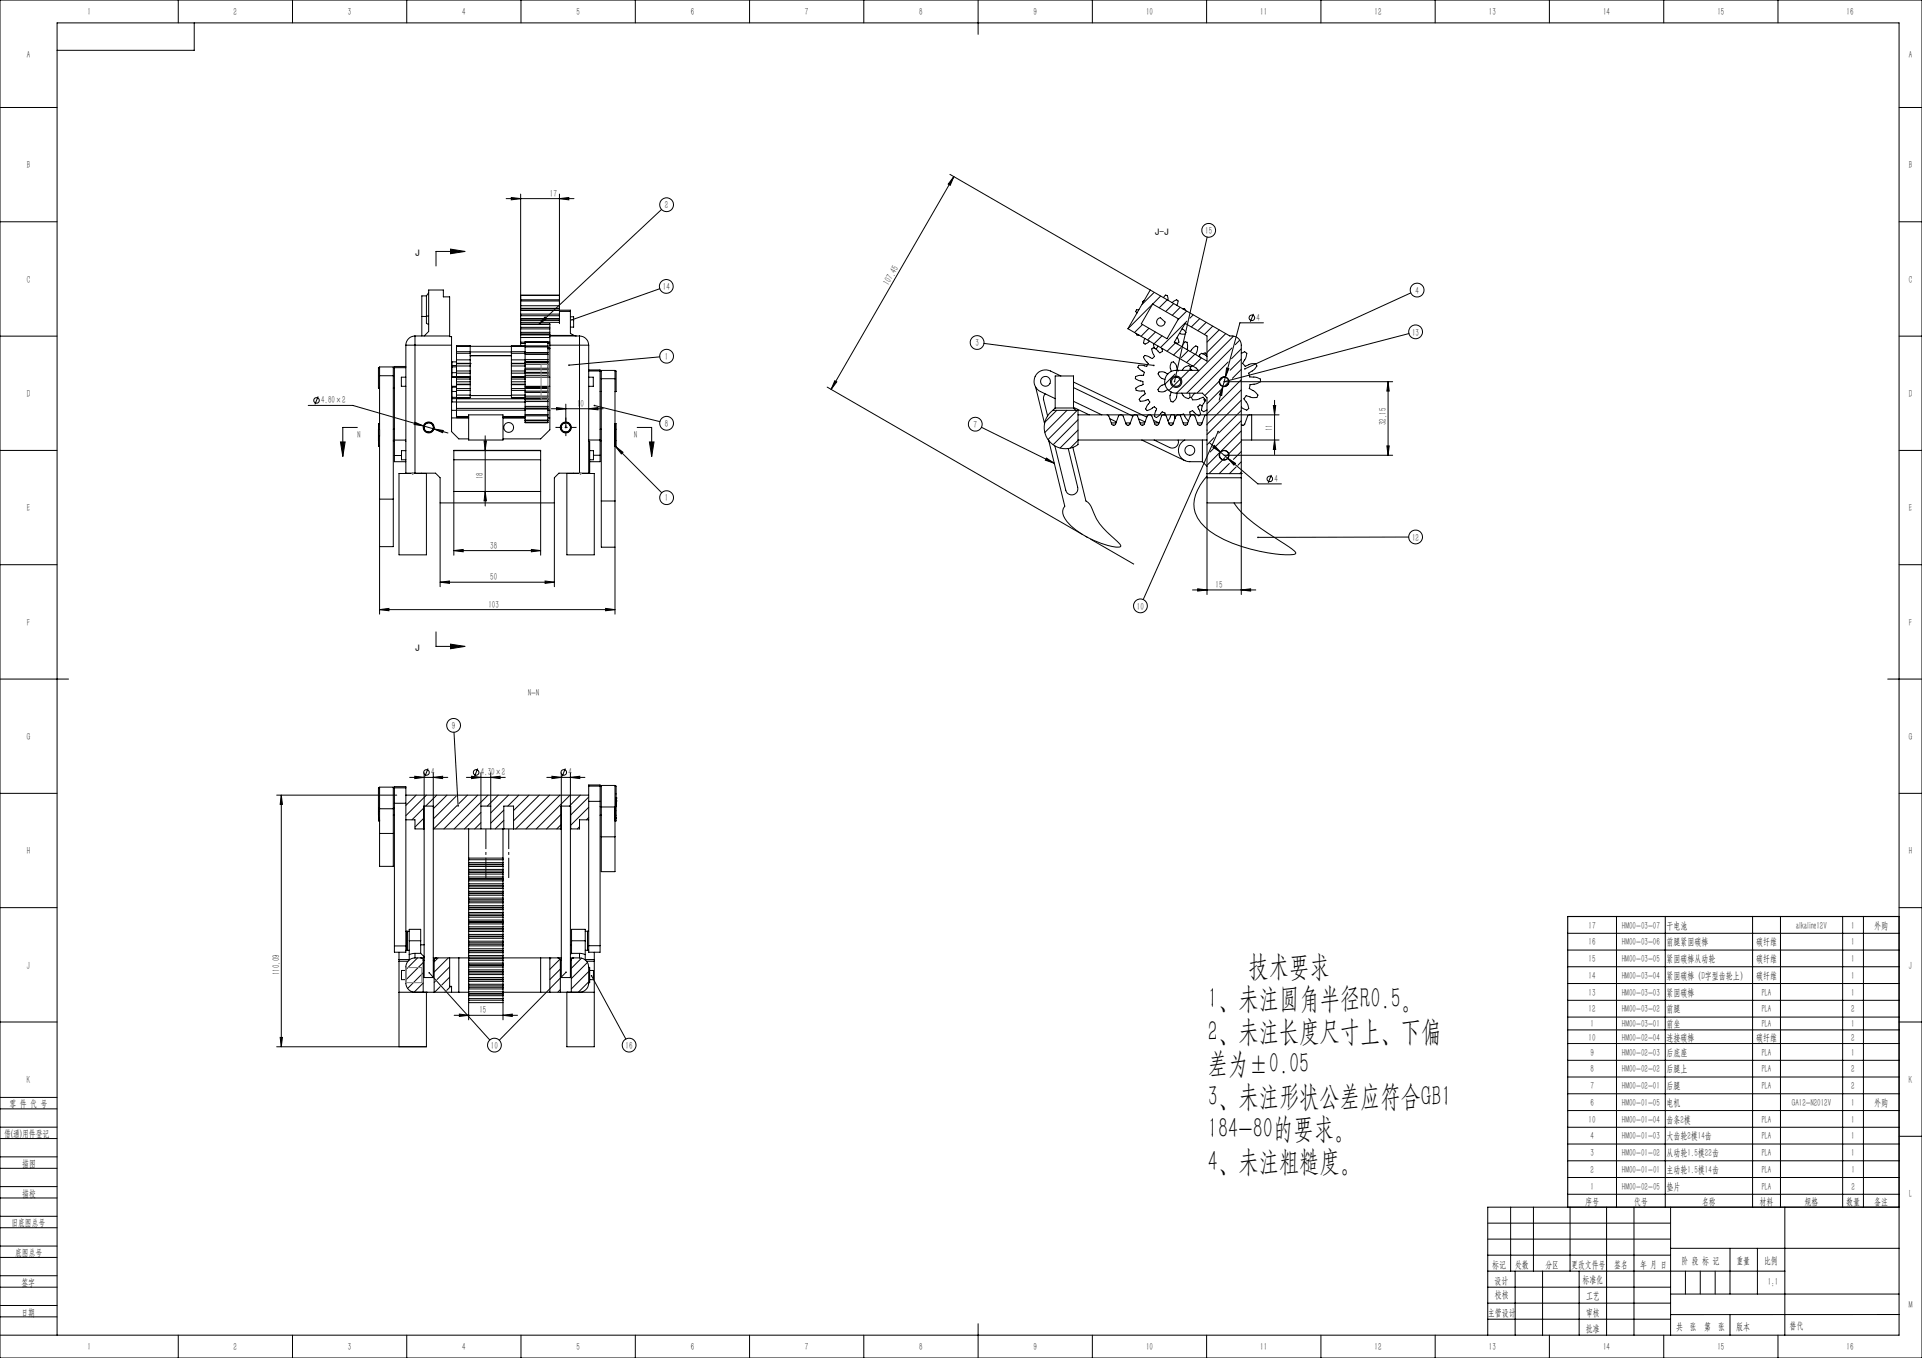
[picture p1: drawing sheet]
<svg xmlns="http://www.w3.org/2000/svg" width="841mm" height="594mm" viewBox="0 0 841 594" stroke-linecap="round" stroke-linejoin="round" font-family="sans-serif">
<g fill="none" stroke="#000" stroke-width=".44">
<path d="M0 0h841v594h-841zM78 0v10M85 10v12h-60M128 0v10M178 0v10M228 0v10M278 0v10M328 0v10M378 0v10M428 0v15M478 0v10M528 0v10"/>
<path d="M578 0v10M628 0v10M678 0v10M728 0v10M778 0v10M0 47h25M831 47h10M415.6 76.3l122.5 70.7a4.2 4.2 0 0 1 5 4v109.1M417.4 77.3l-1.6 3.8-.9-.6zM417.4 77.3l-53.7 93M0 97h25M221.5 86.9h29.6"/>
<path d="M223.7 86.4l4.1 .5-4.1 .5zM227.8 84.9v50.9M244.8 86.9l4.1-.5v1zM244.8 84.9v50.9M289.5 91.6l-53.6 50.2M831 97h10M197.1 109l6.4 1-6.4 1zM203.5 110h-12.7v6.3M528.2 103.7l-14.3 63.2M186.6 129.4v12.1l1 .5M186.6 129.4h-2v17.6M187.6 138.1l-1 .3h-2"/>
<path d="M187.6 128.1l-1 1.3M227.8 135.8v-.7h17v.7M227.8 135.8v1.6M227.8 138.1v1.2M227.8 131.6v2.1h17v-2.1M227.8 131.1v.5M227.8 129.3v1.8M227.8 129.3h17M227.8 135h17M227.8 135.8h17M227.8 137.4h17M227.8 139.4h17"/>
<path d="M227.8 137.4v.7M227.8 138.1h17M227.8 131.6h17M227.8 131.1h17M227.8 134.9h17M238.5 138.6l.7 .7-3.3 2.5zM244.8 135.7h4.8v.5M244.8 135.8v1.6M244.8 138.1v1.2M244.8 131.1v.5M244.8 129.3v1.8M244.8 137.4v.7"/>
<path d="M244.8 136.2h4.8M249.6 138.6h1.4v4.5h-1.4M249.6 136.2v9.6l1.5 .9M288.7 126.3l-38.5 13.6M498.3 135.5l-1.1 .1-.2 .7 .5 .6M500.7 131.4l-.7 .5 .1 .5M503.3 126.9l-9.8 16.9M504.4 133l-10.8 10.8M504.4 133l11.3 6.5-5.1 8.7-11.2-6.6zM504.5 133l-.2 .1M505 127.9l-5.4 5.4M506.8 139.4l1-.4 2 1.9a1.85 1.85 0 0 1-2.7 1.6 1.85 1.85 0 0 1-.3-3.1z"/>
<path d="M507.9 129.5l-3.5 3.5M509.1 130.2l.8-1.1 .9 .2 .3 2M510.7 131.2l-3.5 3.4M512.9 132.4l1.9-1.3 .7 .5-.6 2M513.6 132.8l-3.5 3.5M516.4 134.4l-3.5 3.5M517.5 135.1h.9l.4 .7M519.3 136.1l-4 3.9M522.1 137.7l-1.4 1.5M525 139.4l-3.7 3.6M548.5 137.3l-1.4 3.5M617.3 128.1l-72.6 33.3"/>
<path d="M0 147h25M177.6 151h4M177.6 151v56.1M181.6 147a4 4 0 0 0-4 4M181.6 147v4M181.6 147h15.1M181.6 151h16M181.6 151v56M185.6 147l2-2v-18.1h6.4v3h2.7v17.1M196.7 147v.2h.9v3.8M197.6 151v37.8l3.2 3.2h4.3M199.7 159.9h-1.9v.6"/>
<path d="M199.7 158.3h-1.9v1.4M199.7 154.5v2.9M199.7 154.5v-.7h6v.7M199.7 157.4v1.5h6v-1.5M199.7 151.5l6-.2v2.4M199.7 151.5v2.2M199.7 157.4h6M199.7 154.5h6M199.7 151.5h30.1M205.7 159.1v1M205.7 159l-6 .1v1M205.7 159.1h.1"/>
<path d="M205.7 154.5v2.9M205.7 155.6h18.1M205.7 153.9h18.1M223.8 159.1v1M223.8 159l6 .1v1M223.8 159.1h.1M223.8 154.5v2.9M223.8 154.5v-.7h6v.7M223.8 157.4v1.5h6v-1.5M223.8 157.4h6M223.8 154.5h6M227.8 140.2v.8"/>
<path d="M227.8 141v.8h12.8M227.8 140.2v-.7h17v.7M227.8 145.4v.7h12.8M227.8 143.9v1.5M227.8 142.1v1.1M227.8 147.6v2.1M227.8 149.7v.5M227.8 146.3v.2M227.8 150.2v1.1M227.8 146.2h12.8M227.8 141h17M227.8 140.2h17"/>
<path d="M227.8 145.4h12.8M227.8 141.9h12.8M227.8 143.2h12.8M227.8 143.2v.7M227.8 146.5v1.1M227.8 149.7h2M227.8 150.2h2M227.8 146.5h12.8M227.8 143.9h12.8M227.8 147.6h12.8M229.8 158.9v-.4h9.9v.8M229.8 154.4h9.9v.6"/>
<path d="M229.8 151.5v.3h9.9M229.8 149.7v1.5M229.8 149.7h9.9M229.8 154.5v2.9M229.8 151.5v2.1M229.8 151.3v.2M229.8 159.3h9.9M229.8 155h9.9M229.8 157.3h9.9M229.8 158.1h9.9M239.7 159.3v1.8M239.7 155v2.3"/>
<path d="M239.7 158.1v.2M239.7 157.3v.8M239.7 151.8v2.5h-9.9M239.7 151.8v-.5h-15.9v2.4M239.7 149.7v1.5M239.7 149.7h.9M239.7 150.2h.9M239.7 152.3h.9M239.7 152.5h.9M240.6 147v4M240.6 147h13M240.6 151h13"/>
<path d="M240.6 151v37l-4 4h-16.5M240.6 141.6v5.4M240.6 146.7h10.5M244.8 140.2v.8M244.8 141v.6M251.1 146.7l1 .3M253.6 147v4M253.6 147a4.1 4.1 0 0 1 4 4M253.6 151h4M253.6 151v56M257.6 151v56h-4M288.7 156.1l-39.7 3.6"/>
<path d="M430.5 150.2l74.4 9.6M493.5 143.8l29.9 17.2 1 1h-9.8a5 5 0 0 0-5 5 5 5 0 0 0 5 5h11.5l2 2v86.1M497.1 145.8l.4 .8h.9M499.9 142l-3.5 3.4M501 148.1l-.6 1.9 .7 .5 1.9-1.3M502.7 143.6l-3.4 3.5M504.8 150.3l.3 2.1 .9 .1 .8-1.1M505.1 152.3l-.4-.2-.4 .3a2.62 2.62 0 0 0 .7 3.1l-.1 .7a1.08 1.08 0 0 1-1 .5 1.08 1.08 0 0 1-.9-.6l-2.1-.6-.3 .4a2.74 2.74 0 0 0 1.5 2.7l.1 .7a1.1 1.1 0 0 1-1.8 .6l-2.2-.1-.2 .5a2.52 2.52 0 0 0 1.9 2 1.05 1.05 0 0 1 .5 1.6l-3.5 .8-.1 .6a2.75 2.75 0 0 0 2.8 1.4l.5 .5a1.1 1.1 0 0 1-1.3 1.5l-1.8 1.1 .1 .6a2.87 2.87 0 0 0 3.1 .5l.5 .1 .1 .3a1.11 1.11 0 0 1-.9 1.8l-1.4 1.6 .2 .5a2.68 2.68 0 0 0 3.2-.3l.5-.1 .2 .3a1.1 1.1 0 0 1-.4 1.9l-.9 1.9 .4 .4a2.87 2.87 0 0 0 2.9-1.2h.7a1.07 1.07 0 0 1 .7 .9 1.07 1.07 0 0 1-.4 1.1l-.4 2.1 .5 .3a2.86 2.86 0 0 0 2.5-2l.4-.3 .2 .1a.96 .96 0 0 1 .9 1.2M505.6 145.2l-3.5 3.5M508.4 152.4l.1 .3a1.07 1.07 0 0 1-.9 1.6l-2.3-1.9M508.5 146.9l-3.5 3.5M514.3 150l-3.7 3.7"/>
<path d="M514.8 150.1l.2 .3M515.1 147.6l.8 2.1-.7 .5-1.3-.6M516.7 152l-3.2 3.3M517.2 151.7a2.49 2.49 0 0 1 1.7-2.1l.5 .1 .1 3.3M517.2 143.8l1.7 1.6-.2 .6-1.2 .2-1.4-.4M518.6 141.5l9.5 5.5v11l-14.3-8.3zM518.8 141.6l-.3 .1M519.4 140.5l-11.6 11.5M520 153.3l-3.2 3.2M520.8 153.7l.3-.3a3.8 3.8 0 0 1 2.4-2l.6 .4-.9 3.3M522.9 154.9l-3.7 3.7M524.9 155.6l-.4 .3"/>
<path d="M525.7 156.6l-3.7 3.6M526.2 154.8l1.1-.4 .7 .6-.2 .5M527.8 141l-3.7 3.7M528.1 155.9l-2.4-1.4-.9 .8 .3 .9M530.6 142.7l-3.6 3.6M533.5 144.3l-5.4 5.3M536.3 145.9l-8.2 8.3M537.4 158.3l-13.6 13.7M539.1 152.2l-19.8 19.8M539.7 147l-24.9 25M542.5 148.8l-2 2M543.1 157.1l-4.8 4.9"/>
<path d="M543.1 152.6l-4.2 4.3M543.1 154.6l1.5-.8 1 .7-.6 2.3-.7 1.2a1.09 1.09 0 0 0 .2 1.9l.3 .3a5.4 5.4 0 0 1 4.8-.9l.4 .8-.9 1.2-1.8 1.3a1.09 1.09 0 0 0-.6 1.9l.1 .4 2.6 .1 2.1 .8v1.2l-2 1-1.5 .1a1.1 1.1 0 0 0-1.3 1.4l-.1 .5 2.3 1.2 1.5 1.6-.5 1.1h-2.2l-1.4-.5a1.09 1.09 0 0 0-1.8 .7l-.2 .3a5.7 5.7 0 0 1 1.9 4.5l-.7 .5-2.4-1.3M552.8 141.2h-10.3l-7.4 27.7M616.5 145.9l-80.7 21M831 147h10M134.9 177.3h19.5l35.5 10.3M139.2 173.4l-1.4 3.5M166.1 160.8h-.5v8.9h.5M166.1 164.4v-3.9h6v3.9M166.1 164.4h6M166.1 164.4v23.5M172.1 169.8h.5"/>
<path d="M172.1 160.8h5.5M172.1 164.4v53.9M177.6 165h-2v4h2M177.6 160.3h-5v32.2M197.6 165h8.1v.8M197.6 169h2.1M197.6 179.5h2.1M197.8 171.2v2.6M197.8 160.5v2.5M197.8 173.8v.6h1.9M197.8 169.4v1.8M197.8 163v1.8"/>
<path d="M197.8 164.8v.2M197.8 169v.4M197.8 174.5v1.3h1.9M197.8 160.5h1.9M197.8 171.2h1.9M197.8 164.8l7.9 .1M197.8 169.4h1.9M197.8 163h1.9M199.7 165.8v1.2M199.7 167v1.1M199.7 165v.8M199.7 172.8v1.1"/>
<path d="M199.7 160.1v2.2M199.7 170.8v2M199.7 168.1v.2M199.7 170v.8M199.7 162.3v.9M199.7 168.3v1.7M199.7 163.2v1.5M199.7 175.9v2.7M199.7 178.6v.8M199.7 174.1v.3M199.7 174.4v1.5M199.7 179.4v2.8"/>
<path d="M199.7 174h6M199.7 162.3h6M199.7 163.2h6M199.7 165.8h6M199.7 167h6M199.7 172.8h6M199.7 160.1h6M199.7 170.8h6M199.7 168.3h6M199.7 170h6M199.7 175.9h30.1M199.7 178.6h30.1"/>
<path d="M199.7 179.4h30.1M199.7 174.4h30.1M205.7 165.8v1.2M205.7 167v1.1h-6M205.7 172.8v1.1l-7.9-.1M205.7 160.1v2.2M205.7 170.8v2M205.7 168.1v.2M205.7 170v.8M205.7 162.3v.9M205.7 168.3v1.7M205.7 163.2v1.5"/>
<path d="M205.7 173h18.1M223.8 165.8v1.2M223.8 167v1.1h6M223.8 172.8v1.1h6v-1.1M223.8 160.1v2.2M223.8 170.8v2M223.8 168.1v.2M223.8 170v.8M223.8 162.3v.9M223.8 168.3v1.7M223.8 163.2v1.5M223.8 174h6"/>
<path d="M223.8 164.9h6M223.8 162.3h6M223.8 163.2h15.9M223.8 165.8h6M223.8 167h6M223.8 172.8h6M223.8 160.1h6M223.8 170.8h6M223.8 168.3h6M223.8 170h6M229.8 162.9h9.9v.3M229.8 170.9l9.9 .2"/>
<path d="M229.8 174.4v.5h9.9M229.8 165.8v1.2M229.8 167v1.1M229.8 165v.8M229.8 160.1v2.2M229.8 170.8v2M229.8 168.1v.2M229.8 170v.8M229.8 162.3v2.4M229.8 168.3v1.7M229.8 175.9v2.7M229.8 178.6v.8"/>
<path d="M229.8 174.4v1.5M229.8 179.4v2.8M229.8 169h10.8M229.8 174.2h9.9M229.8 169.3h9.9M229.8 164.2h9.9M229.8 173v.3h9.9M229.8 171.7h9.9M229.8 175.6v.1M229.8 161.1h9.9M229.8 169.9h9.9M229.8 177.8h9.9"/>
<path d="M229.8 175.6h9.9M229.8 178.9h9.9M239.7 169v.3M239.7 163.2v1M239.7 169.3v.5h-9.9M239.7 164.2v.8M239.7 171.7v1.6M239.7 173.3v.9h-9.9v.2M239.7 175.6v2.2M239.7 171.1v.6M239.7 170v1.1M239.7 161.7h-9.9v.4"/>
<path d="M239.7 161.7v1.1M239.7 161.1v.6M239.7 177.8v.7h-9.9M239.7 174.9v.7M239.7 174.4v.5M239.7 178.9v2.5M239.7 179.5h.9M239.7 178.5v.4M240.6 165h-16.8v.8M241.2 178.8h22.7M243.5 178.3l4.1 .5-4.1 .5zM247.6 176.8v10.2"/>
<path d="M257.6 178.8l4.1-.5v1zM257.6 165h2v4h-2M257.6 161.8h5v.5M257.6 162.3h5M260.1 177.4l28.6 7M262.6 162.3h.5M262.6 171.2h.5M262.6 162.3v30.2M263.1 165.7v-3.7h6v3.7M263.1 165.7h6M263.1 165.7v53.4M269.1 162.3h.5v9h-.5"/>
<path d="M269.1 165.7v53.4M362 169.3l92.7 53.5M365.3 166.5l.8 .5-2.4 3.3zM453.2 169.4l3.9 15.9M457.3 172.3l-.6 1.2-.1 1.3 1.8 7.2M461.7 178.5h8M461.7 178.5l-1 1M461.7 178.5v-14h8v14M462.4 179.5l-5.2 5.2M464.2 164.5l-4.6-2.2a5 5 0 0 0-6.6 2.3 5 5 0 0 0 2.3 6.7l6.4 3.1M466.9 179.5l-9.7 9.7M469.7 178.5l1 1"/>
<path d="M469.7 169.5l26 12.5M469.7 175.5l12.4 6M469.7 167.1l32.1 15.3M469.7 178.2l6.9 3.3M471.4 179.5l-12.8 12.8M509.8 168a3.3 3.3 0 0 0-3 2.8l.1 .3a3.7 3.7 0 0 0 4.2-.7M511 163.6a3.2 3.2 0 0 0-4-.6l-.3 .5 .7 1.2 2.3 1.3M512.4 171.4a3.3 3.3 0 0 0 .4 4.3l.3 .1a4 4 0 0 0 2.1-3.8M513.2 169l-1.7 1.8M514.2 163.6l-4.4 4.4M515.2 162a3.4 3.4 0 0 0-2.1-3.6h-.2a3 3 0 0 0-.4 3.8v.3M515.8 162l-.3 .3"/>
<path d="M516.3 165.9l-2.7 2.8M517 172h.1a2.97 2.97 0 0 0 3.2 2.2l.4-.4-.2-1.8M517.3 162l1-1.3 1.9-.8 .7 .6-.3 1.5M520.3 162l-3.6 3.6M521.7 160h-.4l-.5 1.1 .7 .9M522.9 172l-1.6 1.9 .4 .8a5.8 5.8 0 0 0 4.8-1l.3 .5a1.14 1.14 0 0 1 .7 1.1 1.14 1.14 0 0 1-.7 1l-.8 1.6-.3 1.5 1 .7 1.4-.8M526 177.6a1.09 1.09 0 0 0-1.8 .3l1.1 3.5-.8 .5-2-1.6a1.06 1.06 0 0 0-1.7-.2l.1 1.7M527 174.5l-.2 .4 .5 .6M533.5 166.8l-6.3 6.2M534.1 170.6l-6 6M535 165.2l-1.3 1.4M535.1 168.9l-1.6 6.1"/>
<path d="M535.1 168.9l-.5 4.1-1-.3zM535.6 169.1h.1M535.6 167h73.8M536.7 161l1 .2-1.5 3.9zM537.6 167.1l-1.8 1.9M537.8 166.9h.1M543.1 166.1l-15 15M543.1 170.6l-15 15M543.1 175.1l-15 15M543.1 161.6l-3.8 3.9M543.1 179.6l-9.8 9.8M557.2 177.4h1l-.5 4.1z"/>
<path d="M557.7 175.1v23.7M607.4 167l.5 4.1h-1.1zM607.4 167v32.1M0 197h25M149 193.3h2l-1 6.4zM156.4 187h-6.4v12.7M165.6 187.8v5M165.6 192.8h.1M165.6 187.8h.1M166.1 185.3h-.5v10h.5M166.1 190.8v27.5M166.1 187.9v2.9"/>
<path d="M172.1 192.8h.5M172.1 187.8h.5M172.6 192.5v6.7M172.6 199.2v2.8h5M172.6 192.5h5M172.6 199.2h3.1M177.6 197.1h-1.9v4h1.9M181.5 184.7l3.8 1.6-4.1-.6zM189.9 187.6l4.1 .7-.3 1zM189.9 187.6l6.1 1.8M197.6 182.8h7.5M198.6 197.1h38"/>
<path d="M199.7 182.2v.3h5.4M199.7 182.2h5.4M199.7 182.7h5.4M205.1 181.5h15v11h-15zM211.8 192.9h1l-.5 4.1zM212.3 190.6v30.7M220.1 182.8h9.7v1M220.1 182.2h9.7M220.1 182.7h9.7M229.8 183.8v.3h9.9v-.3M229.8 182.2v.3h-9.7M229.8 184.2v.6h9.9v-.6"/>
<path d="M229.8 181.4h9.9M229.8 183.8h9.9M239.7 181.4v.5h-9.9M239.7 182v1.8M239.7 182.8h.9M257.6 192.5h5M257.6 193.1h.4v14M258 197.1h1.7v4h-1.7M259.7 199.1h2.9M262.6 192.5v6.6M262.6 199.1v2.9h-4.6M262.6 192.8h.5"/>
<path d="M262.6 187.8h.5M269.1 192.8h.1M269.1 187.8h.1M269.1 185.3h.5v10h-.5zM269.3 195.3l20.3 20.2M269.3 195.3l3.3 2.5-.7 .7zM278.8 187h6.4v12.7M284.2 193.3h2l-1 6.4zM429.4 186.9l31.9 15.7M458.7 192.5l.2 .4M458.9 192.7l7 28.7a5 5 0 0 0 1 6.7 36.3 36.3 0 0 0 23 11.2l.4-.2v-.7l-1.8-1.9a31.6 31.6 0 0 1-11.1-15l-1.3-1.8-.9-.6-5.8-23.4M459.8 180.2l.9-.7h11v15a9.3 9.3 0 0 1-12.6-1.6 9.3 9.3 0 0 1 .7-12.7z"/>
<path d="M461.6 195l4.7 19.4a2.69 2.69 0 0 0 3.3 2 2.69 2.69 0 0 0 2-3.3l-4.2-16.9M471.7 183.6l-10.9 10.9M471.7 188.1l-7.8 7.9M471.7 192.6l-3.4 3.4M471.7 192.5h56.4M471.7 181.5h88M484.5 181.5l.6 .4 1.3 3.6a.97 .97 0 0 0 1.7 0l1.3-3.5 .7-.5M485.6 183.2l2.9 1.3M486.3 185h2M490.7 181.5l.7 .4 1.3 3.6a.97 .97 0 0 0 1.7 0l1.3-3.5M492.5 185h2.1M496.4 181.5l-.7 .5"/>
<path d="M497 181.5l.7 .4 1.3 3.6a.97 .97 0 0 0 1.7 0l1.4-3.7 .6-.3M498.2 183.2l2.8 1.4M498.8 185h2.1M499.6 192.5l18.9 9M503.3 181.5l.7 .4 1.3 3.6a.97 .97 0 0 0 1.7 0l1.4-3.7 .6-.3M504.7 183.8l2.5 1.2h-2.1M505 192.5l6.8 3.2a2.7 2.7 0 0 0 2.9-.4 2.7 2.7 0 0 0 .8-2.8M509.6 181.5l.7 .4 1.3 3.6a.97 .97 0 0 0 1.7 0l1.3-3.7 .7-.3M511.4 185h2M514.1 183.1v-.2a1.11 1.11 0 0 0-.9-1.5 1.11 1.11 0 0 0-1.2 1.3l-.9 1.4M515.9 181.5l.6 .4 1.3 3.6a.97 .97 0 0 0 1.7 0l1.3-3.5 .7-.5M516.5 181.8l.5-.5a1.07 1.07 0 0 1 1.1 .1 1.07 1.07 0 0 1 .5 1l1.5 1.6"/>
<path d="M517.7 185h2M518.4 192.5a5 5 0 0 0-2.6 5.6 5 5 0 0 0 4.8 3.9h5.5M522.1 181.5l.7 .4 1.3 3.6a.97 .97 0 0 0 1.7 0l1.3-3.5 .7-.5M523.9 185h2.1M526.1 192.5v9.5M529.3 193.7l4.8 4.1M531.2 196l-1.7 1.7M531.2 191.4l-3.1 3.1M531.3 194.8l2.8 3-3.4-2.2zM533 188.8l-32.8 73.4M533.6 198l-5.5 5.5M534.1 197.8l3.1 2.6"/>
<path d="M535.6 199.1h73.8M537.6 198.6l-.8 .8M543.1 193l-5.4 5.5M543.1 197.5l-3.4 3.4M543.1 184l-11.2 11.3M543.1 188.5l-8.8 8.8M543.1 192.5h16.6M546.7 181.5l-.8 .5-1.4 3.8-.9 .2-.5-.3M547.7 181.5v11M557.7 192.5l.5 4.1h-1zM606.8 195h1.1l-.5 4.1zM831 197h10"/>
<path d="M166.1 218.3v20.8M166.1 218.3h6M172.1 218.3v20.8h-6M177.6 207h4M181.6 207h9l2 2v47.6M184.6 207v.1M192.6 220h50M198.6 201.1h38M198.6 215h38M212.3 215l.5 4.1h-1zM251 207v.1M253.6 207h-9l-2 2v47.6"/>
<path d="M263.1 219.1v20.2l6 .1M263.1 219.1h6M269.1 219.1v20.3M457.9 200.4l3.4 2.2-3.9-1.3zM526.1 202l2 2M528.1 208.3a18.8 18.8 0 0 0-5.6 14.1 17.5 17.5 0 0 0 9.4 11.6 65.4 65.4 0 0 0 34.5 8.5l.5-.4-.1-.6-2.9-2.4a134 134 0 0 1-20.7-15.1l-3.2-4M528.1 220h15M528.1 207.2h15M528.1 209h15M535 201.2l-6 6M536 200.1l-.9 .9M537.2 200.4l13.2 11.3h10.3"/>
<path d="M537.2 200.4l3.4 2.3-.7 .7zM537.9 202.7l-4.4 4.5M540.9 204.3l-2.9 2.9M543.1 206.5l-.6 .7M543.1 202l-1.5 1.5M543.1 207.1h.1M556.3 207.7l-1.4 3.5M166.1 239.1v29.5M269.1 239.4v29.2M616.4 234.9l-65.9 .1M0 247h25M174.6 242.7v-35.6h12v35.6"/>
<path d="M174.6 242.7h12M192.6 254.7l4.1-.6v1.1zM192.6 254.7h50M198.6 240.8l4.1-.5v1.1zM198.6 242.8v-45.8h38v45.8M198.6 240.8h38M232.5 240.3l4.1 .5-4.1 .6zM238.5 254.1l4.1 .6-4.1 .5zM248 242.7v-35.6h12v35.6M248 242.7h12M521.8 258h27.7M524.1 257.6l4 .4-4 .5z"/>
<path d="M543.1 258l4.1-.4v.9zM831 247h10M166.1 266.7l4.1-.6v1.1zM166.1 266.7h103M190.8 276.4v6.3h12.7M265 266.1l4.1 .6-4.1 .5zM0 297h30M197.1 281.8l6.4 .9-6.4 1.1zM826 297h15M181.5 339.5l4.1 .5-4.1 .6zM185.6 338.1v89.5h4v-89.5M187.3 336.2l-1.4 3.4"/>
<path d="M198.6 320.3l1.8 32.2M206.3 339.5l4.1 .5-4.1 .6zM209 336.2l-1.4 3.4M210.4 338.1v24.5M214.7 338.1v24.5M241.5 339.5l4.1 .5-4.1 .6zM245.6 338.1v89.5h4v-89.5M247.4 336.2l-1.4 3.4M0 347h25M121.1 347.8h52.5M123.1 347.8l.5 4.1h-1zM123.1 347.8v110.1"/>
<path d="M165.6 353.5v3.1M165.6 356.6h.1M165.6 353.5h.5M165.6 357.8v1.3h.5v-.6M165.6 357.8h.5M165.6 353.5v4.3M166.1 354.8l-.5 .5M166.1 353.8v-9.5h6v9.5M166.1 344.6h-.5v8.9M166.1 353.8v4.7M166.1 359.1v5.5M166.1 353.8h6"/>
<path d="M172.1 353.8v10.8M172.1 356.6h.5M172.1 353.6h.5M172.1 344.6h5.5M172.6 351.4v62.4M172.6 351.4h5M177.6 344.6v6.8M177.6 344.6v-.5h-5v7.3M177.6 358.6h4v4h3.8M177.6 351.4v62.4M179.2 340h16.7M182.1 347.8l-4.5 4.5"/>
<path d="M185.4 357.9l-3.8 3.9M185.4 353.4l-5.1 5.2M186.6 347.8l-9 9M189.6 340l4.1-.5v1.1zM191.1 347.8l-4.8 4.8M195.6 347.8l-5.9 5.8M199.6 348.3l-9.9 9.8M199.9 352.4l-10.1 10.2M204.1 340h17M204.5 347.8l-3.7 3.7M209.1 347.8l-14.9 14.8M210.4 359.9l-2.7 2.7"/>
<path d="M210.4 355.4l-7.2 7.2M210.4 352.6h4.3M213.5 347.8l-14.8 14.8M214.7 340l4.1-.5v1.1zM218 347.8l-4.8 4.8M220.5 358.8l-3.8 3.8M220.5 354.4l-5.8 5.6M222.5 347.8l-7.8 7.8M227 347.8l-4.8 4.8M231.5 347.8l-6.8 6.7M236 347.8l-11.3 11.2M239.3 340h16.6"/>
<path d="M240.5 347.8l-14.8 14.8M245 347.8l-14.8 14.8M245.4 356.3l-6.3 6.3M249.4 347.8l-14.7 14.8M249.6 340l4.1-.5v1.1zM253.9 347.8l-4.8 4.8M257.6 357.6l-1 1M257.6 353.1l-7.9 7.9M257.6 348.6l-7.9 7.9M257.6 343.8v6.7M257.6 343.8v-.4h5v.4M257.6 358.6h-4v4h-3.9"/>
<path d="M257.6 350.5v63.2M257.6 347.8h-80M257.6 343.8h5M257.6 350.5h5M262.6 343.8v6.7M262.6 350.5v63.2M262.6 356.6h.5M262.6 352.8h.5M262.6 343.9h.5M263.1 343.6h6v9.4h-6zM263.1 353v13M269.1 356.6h.1"/>
<path d="M269.1 357.8h.5v1.3h-.5zM269.1 343.8h.5v9h-.5v13.2M269.6 354.6l-.5 .5M269.6 349.1h.1M269.6 350.3h.1M269.6 349.1v1.2M269.6 350.3v7.5M831 347h10M166.1 364.6v14.3h6v-14.3M166.1 364.6h6M185.4 362.4l-.1 .2M185.4 362.6h.2"/>
<path d="M185.4 362.6v-10h4.3v10M189.6 362.6h.1M189.7 362.6h30.8M205.1 375.3v.8M205.1 377.3v.7M205.1 378.3v.7M205.1 362.6v12.7M205.1 376.1v1.2M205.1 378v.3M205.1 379v1.3M205.1 375.3h15M205.1 376.1h15"/>
<path d="M205.1 377.3h15M205.1 379h15M205.1 378h15M205.1 378.3h15M220.1 375.3v.8M220.1 377.3v.7M220.1 378.3v.7M220.1 362.6v12.7M220.1 376.1v1.2M220.1 378v.3M220.1 379v1.3M220.5 362.6h4.2"/>
<path d="M220.5 362.6v-10h4.2v10M224.7 362.6h20.7M245.4 360.8l-1.8 1.8M245.4 362.6h.2M245.4 362.6v-10h4.3v10M249.6 362.6h.1M253.6 361.6l-1 1M263.1 366v15.3h6v-15.3M263.1 366h6M0 397h25M205.1 380.3v.7M205.1 381.6v.7"/>
<path d="M205.1 386.6v.7M205.1 387.9v.7M205.1 392.8v.8M205.1 394.2v.7M205.1 399.1v.7M205.1 383.6v.7M205.1 384.6v.7M205.1 389.9v.7M205.1 390.9v.7M205.1 396.2v.7M205.1 397.2v.7M205.1 381v.6"/>
<path d="M205.1 382.3v1.3M205.1 384.3v.3M205.1 385.3v1.3M205.1 387.3v.6M205.1 388.6v1.3M205.1 390.6v.3M205.1 391.6v1.2M205.1 393.6v.6M205.1 394.9v1.3M205.1 396.9v.3M205.1 397.9v1.2M205.1 399.8v.7"/>
<path d="M205.1 380.3h15M205.1 381h15M205.1 381.6h15M205.1 382.3h15M205.1 386.6h15M205.1 387.3h15M205.1 387.9h15M205.1 388.6h15M205.1 392.8h15M205.1 393.6h15M205.1 394.2h15M205.1 394.9h15"/>
<path d="M205.1 399.1h15M205.1 399.8h15M205.1 383.6h15M205.1 385.3h15M205.1 389.9h15M205.1 391.6h15M205.1 396.2h15M205.1 397.9h15M205.1 384.3h15M205.1 384.6h15M205.1 390.6h15M205.1 390.9h15"/>
<path d="M205.1 396.9h15M205.1 397.2h15M220.1 380.3v.7M220.1 381.6v.7M220.1 386.6v.7M220.1 387.9v.7M220.1 392.8v.8M220.1 394.2v.7M220.1 399.1v.7M220.1 383.6v.7M220.1 384.6v.7M220.1 389.9v.7"/>
<path d="M220.1 390.9v.7M220.1 396.2v.7M220.1 397.2v.7M220.1 381v.6M220.1 382.3v1.3M220.1 384.3v.3M220.1 385.3v1.3M220.1 387.3v.6M220.1 388.6v1.3M220.1 390.6v.3M220.1 391.6v1.2M220.1 393.6v.6"/>
<path d="M220.1 394.9v1.3M220.1 396.9v.3M220.1 397.9v1.2M220.1 399.8v.7M831 397h10M172.6 413.8v2.7h5v-2.7M172.6 413.8h5M174.6 416.5v3.2M174.6 419.7v.8M174.6 419.7h4.5M177.6 407.3h1.5M177.6 415.7h1.5"/>
<path d="M178.1 407.3v8.4zM179.1 411.5v-5h5v5M179.1 411.5v8.4M179.1 411.5h5M181.6 419a4 4 0 0 0-4 4v7a4 4 0 0 0 4 4M181.6 417l-2.5 .5M181.6 417v2M181.6 419h2.6M181.6 417h2.5M182.7 419l-5.1 5.1M184.1 413.3h1.5M184.1 417l1.5 1.5"/>
<path d="M184.1 411.5v5.5M184.2 419l.8 .4 .2 .6M184.2 419h1.4M189.6 419h1.4M191 419l-.7 .3-.3 .7M191 419h14.1M191.7 419l-1.7 1.7M196.2 419l-6.2 6.2M196.7 419v12.4h.9v2.6M200.8 419v15M205.1 400.5v.7M205.1 405.4v.7"/>
<path d="M205.1 406.7v.8M205.1 411.7v.7M205.1 413v.7M205.1 418v.7M205.1 419.3v.7M205.1 402.4v.7M205.1 403.4v.7M205.1 408.7v.8M205.1 409.7v.7M205.1 415v.7M205.1 416v.7M205.1 401.2v1.2"/>
<path d="M205.1 403.1v.3M205.1 404.1v1.3M205.1 406.1v.6M205.1 407.5v1.2M205.1 409.5v.2M205.1 410.4v1.3M205.1 412.4v.6M205.1 413.7v1.3M205.1 415.7v.3M205.1 416.7v1.3M205.1 418.7v.6M205.1 415.7h15"/>
<path d="M205.1 400.5h15M205.1 401.2h15M205.1 405.4h15M205.1 406.1h15M205.1 406.7h15M205.1 407.5h15M205.1 411.7h15M205.1 412.4h15M205.1 413h15M205.1 413.7h15M205.1 418h15M205.1 418.7h15"/>
<path d="M205.1 419.3h15M205.1 404.1h15M205.1 402.4h15M205.1 408.7h15M205.1 410.4h15M205.1 416.7h15M205.1 415h15M205.1 403.1h15M205.1 403.4h15M205.1 409.5h15M205.1 409.7h15M205.1 416h15"/>
<path d="M220.1 400.5v.7M220.1 405.4v.7M220.1 406.7v.8M220.1 411.7v.7M220.1 413v.7M220.1 418v.7M220.1 419.3v.7M220.1 402.4v.7M220.1 403.4v.7M220.1 408.7v.8M220.1 409.7v.7M220.1 415v.7"/>
<path d="M220.1 416v.7M220.1 401.2v1.2M220.1 403.1v.3M220.1 404.1v1.3M220.1 406.1v.6M220.1 407.5v1.2M220.1 409.5v.2M220.1 410.4v1.3M220.1 412.4v.6M220.1 413.7v1.3M220.1 415.7v.3M220.1 416.7v1.3"/>
<path d="M220.1 418.7v.6M220.1 419h24.1M236.6 419v15M240.6 419v15M241.1 419l-.5 .5M244.2 419l.7 .3 .3 .7M244.2 419h1.4M245.1 419.5l-4.5 4.5M249.6 419h1.4M249.6 413.3h.5M250.1 411.5v-5h6v5M250.1 417l-.5 .5"/>
<path d="M250.1 417h3.5M250.1 411.5h6M250.1 411.5v5.5M251 419l-.6 .2-.4 .8M251 419h2.6M253.6 419a4.1 4.1 0 0 1 4 4v7a4.1 4.1 0 0 1-4 4M253.6 417l2.5 .5M253.6 417v2M254.5 419.1l-4.5 4.5M256.1 407.3h1.5M256.1 415.7h1.5M256.1 411.5v8.4"/>
<path d="M256.1 419.7h3.9M257.1 407.3v8.4zM257.6 413.7v2.8h5v-2.8M257.6 413.7h5M260 416.5v3.2M260 419.7v.8M686 408.2h145M686 415.6h145M707.3 400.9v127.1M728.7 400.9v127.1M766.9 400.9v127.1M779.1 400.9v127.1"/>
<path d="M806.3 400.9v127.1M815.4 400.9v127.1M174.6 434.1v23.8M174.6 434h12M174.6 420.5v13.5M174.6 420.5h3.9M177.6 424.5h-1.9v4h1.9M185.2 421l-7.6 7.6M185.2 425.5l-6.8 6.9M185.2 430l-4 4M185.2 420v14h4.8M185.2 420h.4"/>
<path d="M186.6 434.1v23.8h-65.5M186.6 434h.1M187.8 425.5l26.5 29.4M189.6 420h.4M190 434h15.1M190 420v14M190.5 429.2l-.5 .5M192.6 431.5l-2.4 2.5M194.8 433.9l-.1 .1M196.7 427.4l-3.4 3.4M196.7 422.9l-5.5 5.6M197.2 431.4l-1.7 1.8"/>
<path d="M205.1 424.2v.7M205.1 425.6v.7M205.1 430.5v.7M205.1 431.9v.7M205.1 436.8v.7M205.1 421.3v.7M205.1 422.3v.7M205.1 427.6v.7M205.1 428.5v.8M205.1 433.8v.8M205.1 434.8v.7M205.1 420v1.3"/>
<path d="M205.1 422v.3M205.1 423v1.2M205.1 424.9v.7M205.1 426.3v1.3M205.1 428.3v.2M205.1 429.3v1.2M205.1 431.2v.7M205.1 432.6v1.2M205.1 434.6v.2M205.1 435.5v1.3M205.1 437.5v8.6M205.1 420h15"/>
<path d="M205.1 424.2h15M205.1 424.9h15M205.1 425.6h15M205.1 426.3h15M205.1 430.5h15M205.1 431.2h15M205.1 431.9h15M205.1 432.6h15M205.1 436.8h15M205.1 437.5h15M205.1 438.6h15M205.1 421.3h15"/>
<path d="M205.1 423h15M205.1 427.6h15M205.1 429.3h15M205.1 433.8h15M205.1 435.5h15M205.1 422h15M205.1 422.3h15M205.1 428.3h15M205.1 428.5h15M205.1 434.6h15M205.1 434.8h15M220.1 424.2v.7"/>
<path d="M220.1 425.6v.7M220.1 430.5v.7M220.1 431.9v.7M220.1 436.8v.7M220.1 421.3v.7M220.1 422.3v.7M220.1 427.6v.7M220.1 428.5v.8M220.1 433.8v.8M220.1 434.8v.7M220.1 420v1.3M220.1 422v.3"/>
<path d="M220.1 423v1.2M220.1 424.9v.7M220.1 426.3v1.3M220.1 428.3v.2M220.1 429.3v1.2M220.1 431.2v.7M220.1 432.6v1.2M220.1 434.6v.2M220.1 435.5v1.3M220.1 437.5v8.6M220.1 434h25.1M245.2 420h.4"/>
<path d="M245.2 432.9l-1.1 1.1M245.2 423.9l-4.6 4.6M245.2 420v14M247.7 425.3l-29.2 29.7M248 434.1v23.8h12v-23.8M248 434h.1M248 434h12M249.6 420h.4M250 420v14h-4.8M256.7 420.5h3.3M257 421l-7 7.1M257.6 429.5l-4.6 4.5"/>
<path d="M257.6 424.9l-7.6 7.7M257.6 423.2h.4v6.6h-.4M258 424.5h1.7v4h-1.7M258.8 426.8l15.1 27.7M260 420.5v13.5M686 422.9h145M686 430.2h145M686 437.5h145M0 447h25M122.6 453.8h1l-.5 4.1zM198.7 444.1h27.7M201 443.6l4.1 .5-4.1 .5z"/>
<path d="M220.1 444.1l4.1-.5v1zM686 444.9h145M686 450.5h145M686 456.5h145M831 447h10M686 463.8h145M686 471.1h145M686 478.4h145M0 493h25M0 498h25M0 485h25M0 480h25"/>
<path d="M686 485.8h145M686 493.1h145M831 497h10M0 511h25M0 506h25M0 519h25M686 500.4h145M686 507.7h145M686 515h145M0 524h25M0 537h25M0 532h25"/>
<path d="M651 535h80M661 528v28M671 528v28M686 522.4h145M687 528v28M703 528v56M715 528v56M731 528v56M781 528v56M831 528h-180v56M0 550h25M0 545h25"/>
<path d="M0 558h25M651 542h80M651 549h80M651 556h130M663 556v28M675 556v28M691 556v28M731 546h100M737.5 556v10M744 556v10M750.5 556v10M757 546v20"/>
<path d="M769 546v20M0 563h25M0 571h25M0 576h25M428 579v15M651 563h80M651 570h80M651 577h80M731 566h100M757 575v9M831 575h-100M0 584h831v-574h-806v574"/>
<path d="M78 584v10M128 584v10M178 584v10M228 584v10M278 584v10M328 584v10M378 584v10M478 584v10M528 584v10M578 584v10M628 584v10M678 584v10"/>
<path d="M728 584v10M778 584v10"/>
<circle cx="291.7" cy="89.6" r="3"/>
<circle cx="528.9" cy="100.8" r="3"/>
<circle cx="291.6" cy="125.3" r="3"/>
<circle cx="547.8" cy="139" r="1.21"/>
<circle cx="620.1" cy="126.9" r="3"/>
<circle cx="291.7" cy="155.8" r="3"/>
<circle cx="427.5" cy="149.8" r="3"/>
<circle cx="619.4" cy="145.2" r="3"/>
<circle cx="138.5" cy="175.1" r="1.22"/>
<circle cx="457.5" cy="166.8" r="2.16"/>
<circle cx="514.6" cy="167" r="2.49"/>
<circle cx="514.6" cy="167" r="2"/>
<circle cx="535.6" cy="167" r="2.15"/>
<circle cx="535.6" cy="167" r="2"/>
<circle cx="187.6" cy="187" r="2.4"/>
<circle cx="187.6" cy="187" r="2.17"/>
<circle cx="187.6" cy="187" r="2"/>
<circle cx="222.6" cy="187" r="2.16"/>
<circle cx="247.6" cy="187" r="2.4"/>
<circle cx="247.6" cy="187" r="2"/>
<circle cx="247.6" cy="187" r="2.16"/>
<circle cx="291.7" cy="185.2" r="3"/>
<circle cx="426.7" cy="185.5" r="3"/>
<circle cx="520.6" cy="197" r="2.16"/>
<circle cx="535.6" cy="199.1" r="2.15"/>
<circle cx="535.6" cy="199.1" r="2"/>
<circle cx="291.7" cy="217.7" r="3"/>
<circle cx="555.6" cy="209.5" r="1.21"/>
<circle cx="619.4" cy="234.9" r="3"/>
<circle cx="499" cy="265" r="3"/>
<circle cx="198.5" cy="317.3" r="3"/>
<circle cx="186.6" cy="337.9" r="1.2"/>
<circle cx="208.3" cy="337.9" r="1.21"/>
<circle cx="246.7" cy="337.9" r="1.2"/>
<circle cx="216.3" cy="457.1" r="3"/>
<circle cx="275.3" cy="457.1" r="3"/>
</g>
<path d="M236.7 159.3h3v15.3h-3zM180.1 207.1h1M180.2 206.8l.7 .7M180.6 206.6v1M180.9 206.8l-.7 .7M253.5 207.1h1M253.7 206.8l.7 .7M254 206.6v1M254.4 206.8l-.7 .7M177.6 423.2h7v6.6h-7z" fill="none" stroke="#808080" stroke-width=".44"/>
<path d="M454.7 222.8l41.5 24" fill="none" stroke="#000" stroke-width=".44" stroke-dasharray="30.5 1.3 1.3 1.3" stroke-dashoffset="8.4" stroke-linecap="butt"/>
<path d="M212.6 362.6v21.4M222.6 362.6v21.4" fill="none" stroke="#000" stroke-width=".44" stroke-dasharray="30.5 1.3 1.3 1.3" stroke-dashoffset="21.6" stroke-linecap="butt"/>
<path d="M247.6 187h-4.4" fill="none" stroke="#000" stroke-width=".44" stroke-dasharray="30.5 1.3 1.3 1.3" stroke-dashoffset="30.2" stroke-linecap="butt"/>
<path d="M243.2 187h9.1" fill="none" stroke="#000" stroke-width=".44" stroke-dasharray="30.5 1.3 1.3 1.3" stroke-dashoffset="27.8" stroke-linecap="butt"/>
<path d="M247.6 190.8v-8.2" fill="none" stroke="#000" stroke-width=".44" stroke-dasharray="30.5 1.3 1.3 1.3" stroke-dashoffset="28.3" stroke-linecap="butt"/>
<path d="M686 400.9h145v127.1h-145z" fill="none" stroke="#000" stroke-width=".5"/>
<g fill="#000">
<path d="M200.2 352.2h.4l.1 .5-.3 .1v-.3v.3h-.2z"/>
<path d="M223.7 86.4l4.1 .5-4.1 .5zM244.8 86.9l4.1-.5v1z"/>
<path d="M197.1 109l6.4 1-6.4 1zM197.1 281.8l6.4 .9-6.4 1.1z"/>
<path d="M249.9 139.7v.3l.3-.1-.3 .1a.34 .34 0 0 0 .5 .2 .34 .34 0 0 0 .1-.6 .34 .34 0 0 0-.6 .1zM238.5 138.6l.7 .7-3.3 2.5z"/>
<path d="M243.5 178.3l4.1 .5-4.1 .5zM257.6 178.8l4.1-.5v1z"/>
<path d="M259.9 177.1l-.1 .2 .3 .1-.3-.1a.34 .34 0 0 0 .3 .4 .34 .34 0 0 0 .3-.4 .34 .34 0 0 0-.5-.2zM269.3 195.3l3.3 2.5-.7 .7zM248.7 159.4l-.1 .4 .4-.1-.4 .1a.34 .34 0 0 0 .5 .2 .34 .34 0 0 0 .2-.5 .34 .34 0 0 0-.6-.1zM524.1 257.6l4 .4-4 .5zM543.1 258l4.1-.4v.9zM531.3 194.8l-.6 .8 3.4 2.2zM537.2 200.4l2.7 3 .7-.7zM535.1 168.9l-1.5 3.8 1 .3zM536.7 161l-.5 4.1 1.5-3.9z"/>
<path d="M365.3 166.5l.8 .5-2.4 3.3zM417.4 77.3l-1.6 3.8-.9-.6z"/>
<path d="M189.9 187.6l3.8 1.7 .3-1zM181.5 184.7l-.3 1 4.1 .6zM192.6 254.7l4.1-.6v1.1zM238.5 254.1l4.1 .6-4.1 .5zM544.4 161.1v.4l.3-.1-.3 .1a.35 .35 0 0 0 .5 .1 .35 .35 0 0 0 0-.5 .35 .35 0 0 0-.5 0zM504.6 159.6l.1 .6 .4-.2-.2-.2 .3 .1-.1-.3zM532.8 188.5a.35 .35 0 0 0 0 .5 .35 .35 0 0 0 .5 0 .35 .35 0 0 0-.1-.6l-.2 .4 .2-.4zM550.3 234.8l-.2 .3 .4-.1-.4 .1a.34 .34 0 0 0 .5 .3 .34 .34 0 0 0 .2-.5 .34 .34 0 0 0-.5-.1zM457.9 200.4l3.4 2.2-3.9-1.3zM535.6 166.6l-.2 .4 .4-.1-.4 .1a.35 .35 0 0 0 .5 .3 .35 .35 0 0 0 .2-.5 .35 .35 0 0 0-.5-.2zM513.8 166.6l-.2 .5 .3 .2v-.4v.4l.3-.1v-.4zM206.3 339.5l4.1 .5-4.1 .6zM214.7 340l4.1-.5v1.1zM241.5 339.5l4.1 .5-4.1 .6zM249.6 340l4.1-.5v1.1zM181.5 339.5l4.1 .5-4.1 .6zM189.6 340l4.1-.5v1.1z"/>
<path d="M211.8 192.9h1l-.5 4.1zM212.3 215l.5 4.1h-1zM123.1 347.8l.5 4.1h-1zM122.6 453.8h1l-.5 4.1z"/>
<path d="M284.2 193.3h2l-1 6.4zM149 193.3h2l-1 6.4z"/>
<path d="M557.2 177.4h1l-.5 4.1zM557.7 192.5l.5 4.1h-1z"/>
<path d="M606.8 195h1.1l-.5 4.1zM607.4 167l.5 4.1h-1.1z"/>
<path d="M198.6 240.8l4.1-.5v1.1zM232.5 240.3l4.1 .5-4.1 .6z"/>
<path d="M166.1 266.7l4.1-.6v1.1zM265 266.1l4.1 .6-4.1 .5z"/>
<path d="M187.6 425.3a.34 .34 0 0 0 0 .5 .34 .34 0 0 0 .5-.2 .34 .34 0 0 0-.5-.4l.2 .3zM247.4 425a.35 .35 0 0 0 0 .5 .35 .35 0 0 0 .5 0 .35 .35 0 0 0 0-.5l-.2 .3 .2-.3zM258.7 426.5a.35 .35 0 0 0-.1 .6 .35 .35 0 0 0 .6-.2 .35 .35 0 0 0-.4-.4v.3z"/>
<path d="M220.1 444.1l4.1-.5v1zM201 443.6l4.1 .5-4.1 .5z"/>
</g>
<g font-size="12.7">
<text x="546.3" y="426.9">技术要求</text>
<text x="528.6" y="441.1">1、未注圆角半径R0.5。</text>
<text x="528.6" y="455.3">2、未注长度尺寸上、下偏</text>
<text x="528.6" y="469.5">差为±0.05</text>
<text x="528.6" y="483.7">3、未注形状公差应符合GB1</text>
<text x="528.6" y="497.9">184-80的要求。</text>
<text x="528.6" y="512.1">4、未注粗糙度。</text>
</g>
<g font-size="4.4">
<text x="38.2" y="6.6">1</text>
<text x="102.2" y="6.6">2</text>
<text x="152.2" y="6.6">3</text>
<text x="202.2" y="6.6">4</text>
<text x="252.2" y="6.6">5</text>
<text x="302.2" y="6.6">6</text>
<text x="352.2" y="6.6">7</text>
<text x="402.2" y="6.6">8</text>
<text x="452.2" y="6.6">9</text>
<text x="501.5" y="6.6">10</text>
<text x="551.5" y="6.6">11</text>
<text x="601.5" y="6.6">12</text>
<text x="651.5" y="6.6">13</text>
<text x="701.5" y="6.6">14</text>
<text x="751.5" y="6.6">15</text>
<text x="808" y="6.6">16</text>
<text x="11.7" y="25.2">A</text>
<text x="835.2" y="25.2">A</text>
<text x="11.7" y="73.7">B</text>
<text x="835.2" y="73.7">B</text>
<text x="240.6" y="86">17</text>
<text x="290.9" y="91.2">2</text>
<text x="527.4" y="102.4">15</text>
<text x="11.7" y="123.7">C</text>
<text x="388.7" y="125.2" transform="rotate(-60 388.7 125.2)">107.45</text>
<text x="835.2" y="123.7">C</text>
<text x="290" y="126.9">14</text>
<text x="619.3" y="128.5">4</text>
<text x="549.8" y="140.3">4</text>
<text x="617.9" y="146.8">13</text>
<text x="426.8" y="151.5">3</text>
<text x="290.9" y="157.5">1</text>
<text x="11.7" y="173.7">D</text>
<text x="835.2" y="173.7">D</text>
<text x="140.5" y="176.4">4.80×2</text>
<text x="252.5" y="177.9">10</text>
<text x="156.4" y="191.4">N</text>
<text x="277.5" y="191.4">N</text>
<text x="290.9" y="186.8">8</text>
<text x="426" y="187.2">7</text>
<text x="556.8" y="188.7" transform="rotate(-90 556.8 188.7)">11</text>
<text x="606.5" y="186.1" transform="rotate(-90 606.5 186.1)">32.15</text>
<text x="211.5" y="209.6" transform="rotate(-90 211.5 209.6)">18</text>
<text x="557.6" y="210.8">4</text>
<text x="290.9" y="219.3">1</text>
<text x="11.7" y="223.7">E</text>
<text x="835.2" y="223.7">E</text>
<text x="214.5" y="240">38</text>
<text x="617.9" y="236.5">12</text>
<text x="214.5" y="253.8">50</text>
<text x="531.9" y="257.2">15</text>
<text x="213.7" y="265.8">103</text>
<text x="497.5" y="266.7">10</text>
<text x="11.8" y="273.7">F</text>
<text x="835.3" y="273.7">F</text>
<text x="231.2" y="304.2">N-N</text>
<text x="11.7" y="323.7">G</text>
<text x="197.7" y="318.9">9</text>
<text x="835.2" y="323.7">G</text>
<text x="188.6" y="339.2">4</text>
<text x="210.4" y="339.2">4.30×2</text>
<text x="248.7" y="339.2">4</text>
<text x="11.7" y="373.7">H</text>
<text x="835.2" y="373.7">H</text>
<text x="695.1" y="406.2">17</text>
<text x="709.7" y="406.2">HM00-03-07</text>
<text x="729.2" y="406.2">干电池</text>
<text x="786" y="406.2">alkaline12V</text>
<text x="810.1" y="406.2">1</text>
<text x="820.1" y="406.2">外购</text>
<text x="695.1" y="413.6">16</text>
<text x="709.7" y="413.6">HM00-03-06</text>
<text x="729.2" y="413.6">前腿紧固碳棒</text>
<text x="768.4" y="413.6">碳纤维</text>
<text x="810.1" y="413.6">1</text>
<text x="11.8" y="423.7">J</text>
<text x="695.1" y="420.9">15</text>
<text x="709.7" y="420.9">HM00-03-05</text>
<text x="729.2" y="420.9">紧固碳棒从动轮</text>
<text x="768.4" y="420.9">碳纤维</text>
<text x="810.1" y="420.9">1</text>
<text x="835.3" y="423.7">J</text>
<text x="122.2" y="426.5" transform="rotate(-90 122.2 426.5)">110.09</text>
<text x="695.1" y="428.2">14</text>
<text x="709.7" y="428.2">HM00-03-04</text>
<text x="729.2" y="428.2">紧固碳棒（D字型齿轮上）</text>
<text x="768.4" y="428.2">碳纤维</text>
<text x="810.1" y="428.2">1</text>
<text x="695.1" y="435.5">13</text>
<text x="709.7" y="435.5">HM00-03-03</text>
<text x="729.2" y="435.5">紧固碳棒</text>
<text x="770.9" y="435.5">PLA</text>
<text x="810.1" y="435.5">1</text>
<text x="209.8" y="443.2">15</text>
<text x="695.1" y="442.9">12</text>
<text x="709.7" y="442.9">HM00-03-02</text>
<text x="729.2" y="442.9">前腿</text>
<text x="770.9" y="442.9">PLA</text>
<text x="810.1" y="442.9">2</text>
<text x="695.9" y="449.3">1</text>
<text x="709.7" y="449.3">HM00-03-01</text>
<text x="729.2" y="449.3">前坐</text>
<text x="770.9" y="449.3">PLA</text>
<text x="810.1" y="449.3">1</text>
<text x="695.1" y="455.1">10</text>
<text x="709.7" y="455.1">HM00-02-04</text>
<text x="729.2" y="455.1">连接碳棒</text>
<text x="768.4" y="455.1">碳纤维</text>
<text x="810.1" y="455.1">2</text>
<text x="214.8" y="458.8">10</text>
<text x="273.8" y="458.8">16</text>
<text x="695.9" y="461.8">9</text>
<text x="709.7" y="461.8">HM00-02-03</text>
<text x="729.2" y="461.8">后底座</text>
<text x="770.9" y="461.8">PLA</text>
<text x="810.1" y="461.8">1</text>
<text x="11.7" y="473.7">K</text>
<text x="695.9" y="469.1">8</text>
<text x="709.7" y="469.1">HM00-02-02</text>
<text x="729.2" y="469.1">后腿上</text>
<text x="770.9" y="469.1">PLA</text>
<text x="810.1" y="469.1">2</text>
<text x="835.2" y="473.7">K</text>
<text x="695.9" y="476.4">7</text>
<text x="709.7" y="476.4">HM00-02-01</text>
<text x="729.2" y="476.4">后腿</text>
<text x="770.9" y="476.4">PLA</text>
<text x="810.1" y="476.4">2</text>
<text x="4.1" y="484.3">零 件 代 号</text>
<text x="695.9" y="483.8">6</text>
<text x="709.7" y="483.8">HM00-01-05</text>
<text x="729.2" y="483.8">电机</text>
<text x="784.1" y="483.8">GA12-N2012V</text>
<text x="810.1" y="483.8">1</text>
<text x="820.1" y="483.8">外购</text>
<text x="695.1" y="491.1">10</text>
<text x="709.7" y="491.1">HM00-01-04</text>
<text x="729.2" y="491.1">齿条2模</text>
<text x="770.9" y="491.1">PLA</text>
<text x="810.1" y="491.1">1</text>
<text x="1.8" y="497.5">借(通)用件登记</text>
<text x="695.9" y="498.4">4</text>
<text x="709.7" y="498.4">HM00-01-03</text>
<text x="729.2" y="498.4">大齿轮2模14齿</text>
<text x="771" y="498.4">PLA</text>
<text x="810.1" y="498.4">1</text>
<text x="695.9" y="505.7">3</text>
<text x="709.7" y="505.7">HM00-01-02</text>
<text x="729.2" y="505.7">从动轮1.5模22齿</text>
<text x="771" y="505.7">PLA</text>
<text x="810.1" y="505.7">1</text>
<text x="9.8" y="510.5">描图</text>
<text x="695.9" y="513.1">2</text>
<text x="709.7" y="513.1">HM00-01-01</text>
<text x="729.2" y="513.1">主动轮1.5模14齿</text>
<text x="771" y="513.1">PLA</text>
<text x="810.1" y="513.1">1</text>
<text x="695.9" y="520.4">1</text>
<text x="709.7" y="520.4">HM00-02-05</text>
<text x="729.2" y="520.4">垫片</text>
<text x="771" y="520.4">PLA</text>
<text x="810.1" y="520.4">2</text>
<text x="9.7" y="523.6">描校</text>
<text x="693.6" y="526.9">序号</text>
<text x="714.9" y="526.9">代号</text>
<text x="744.7" y="526.9">名称</text>
<text x="769.9" y="526.9">材料</text>
<text x="789.6" y="526.9">规格</text>
<text x="807.8" y="526.9">数量</text>
<text x="820.1" y="526.9">备注</text>
<text x="835.4" y="523.7">L</text>
<text x="5" y="536.4">旧底图总号</text>
<text x="6.6" y="549.4">底图总号</text>
<text x="652.9" y="554.5">标记</text>
<text x="662.9" y="554.5">处数</text>
<text x="676.2" y="554.5">分区</text>
<text x="687.5" y="554.5">更改文件号</text>
<text x="706.3" y="554.5">签名</text>
<text x="717.6" y="554.5">年 月 日</text>
<text x="735.8" y="552.9">阶 段 标 记</text>
<text x="759.8" y="552.9">重量</text>
<text x="771.9" y="552.9">比例</text>
<text x="9.3" y="562.5">签字</text>
<text x="654" y="561.5">设计</text>
<text x="692.5" y="561.3">标准化</text>
<text x="773.5" y="562.3">1:1</text>
<text x="654.2" y="568">校核</text>
<text x="694" y="568.3">工艺</text>
<text x="9.4" y="575.6">日期</text>
<text x="651.1" y="575.4">主管设计</text>
<text x="694" y="575.7">审核</text>
<text x="835.2" y="572.2">M</text>
<text x="733.4" y="581.5">共 张</text>
<text x="745.7" y="581.5">第 张</text>
<text x="759.6" y="581.5">版本</text>
<text x="693.9" y="582.6">批准</text>
<text x="38.2" y="590.6">1</text>
<text x="102.2" y="590.6">2</text>
<text x="152.2" y="590.6">3</text>
<text x="202.2" y="590.6">4</text>
<text x="252.2" y="590.6">5</text>
<text x="302.2" y="590.6">6</text>
<text x="352.2" y="590.6">7</text>
<text x="402.2" y="590.6">8</text>
<text x="452.2" y="590.6">9</text>
<text x="501.5" y="590.6">10</text>
<text x="551.5" y="590.6">11</text>
<text x="601.5" y="590.6">12</text>
<text x="651.5" y="590.6">13</text>
<text x="701.5" y="590.6">14</text>
<text x="751.5" y="590.6">15</text>
<text x="808" y="590.6">16</text>
</g>
<text font-size="4.4" fill="#0a0605" x="783.1" y="581.2">替代</text>
<g font-size="4.1">
<text x="505.4" y="102.6">J-J</text>
<text x="181.6" y="111.9">J</text>
<text x="181.6" y="284.7">J</text>
</g>
</svg>
